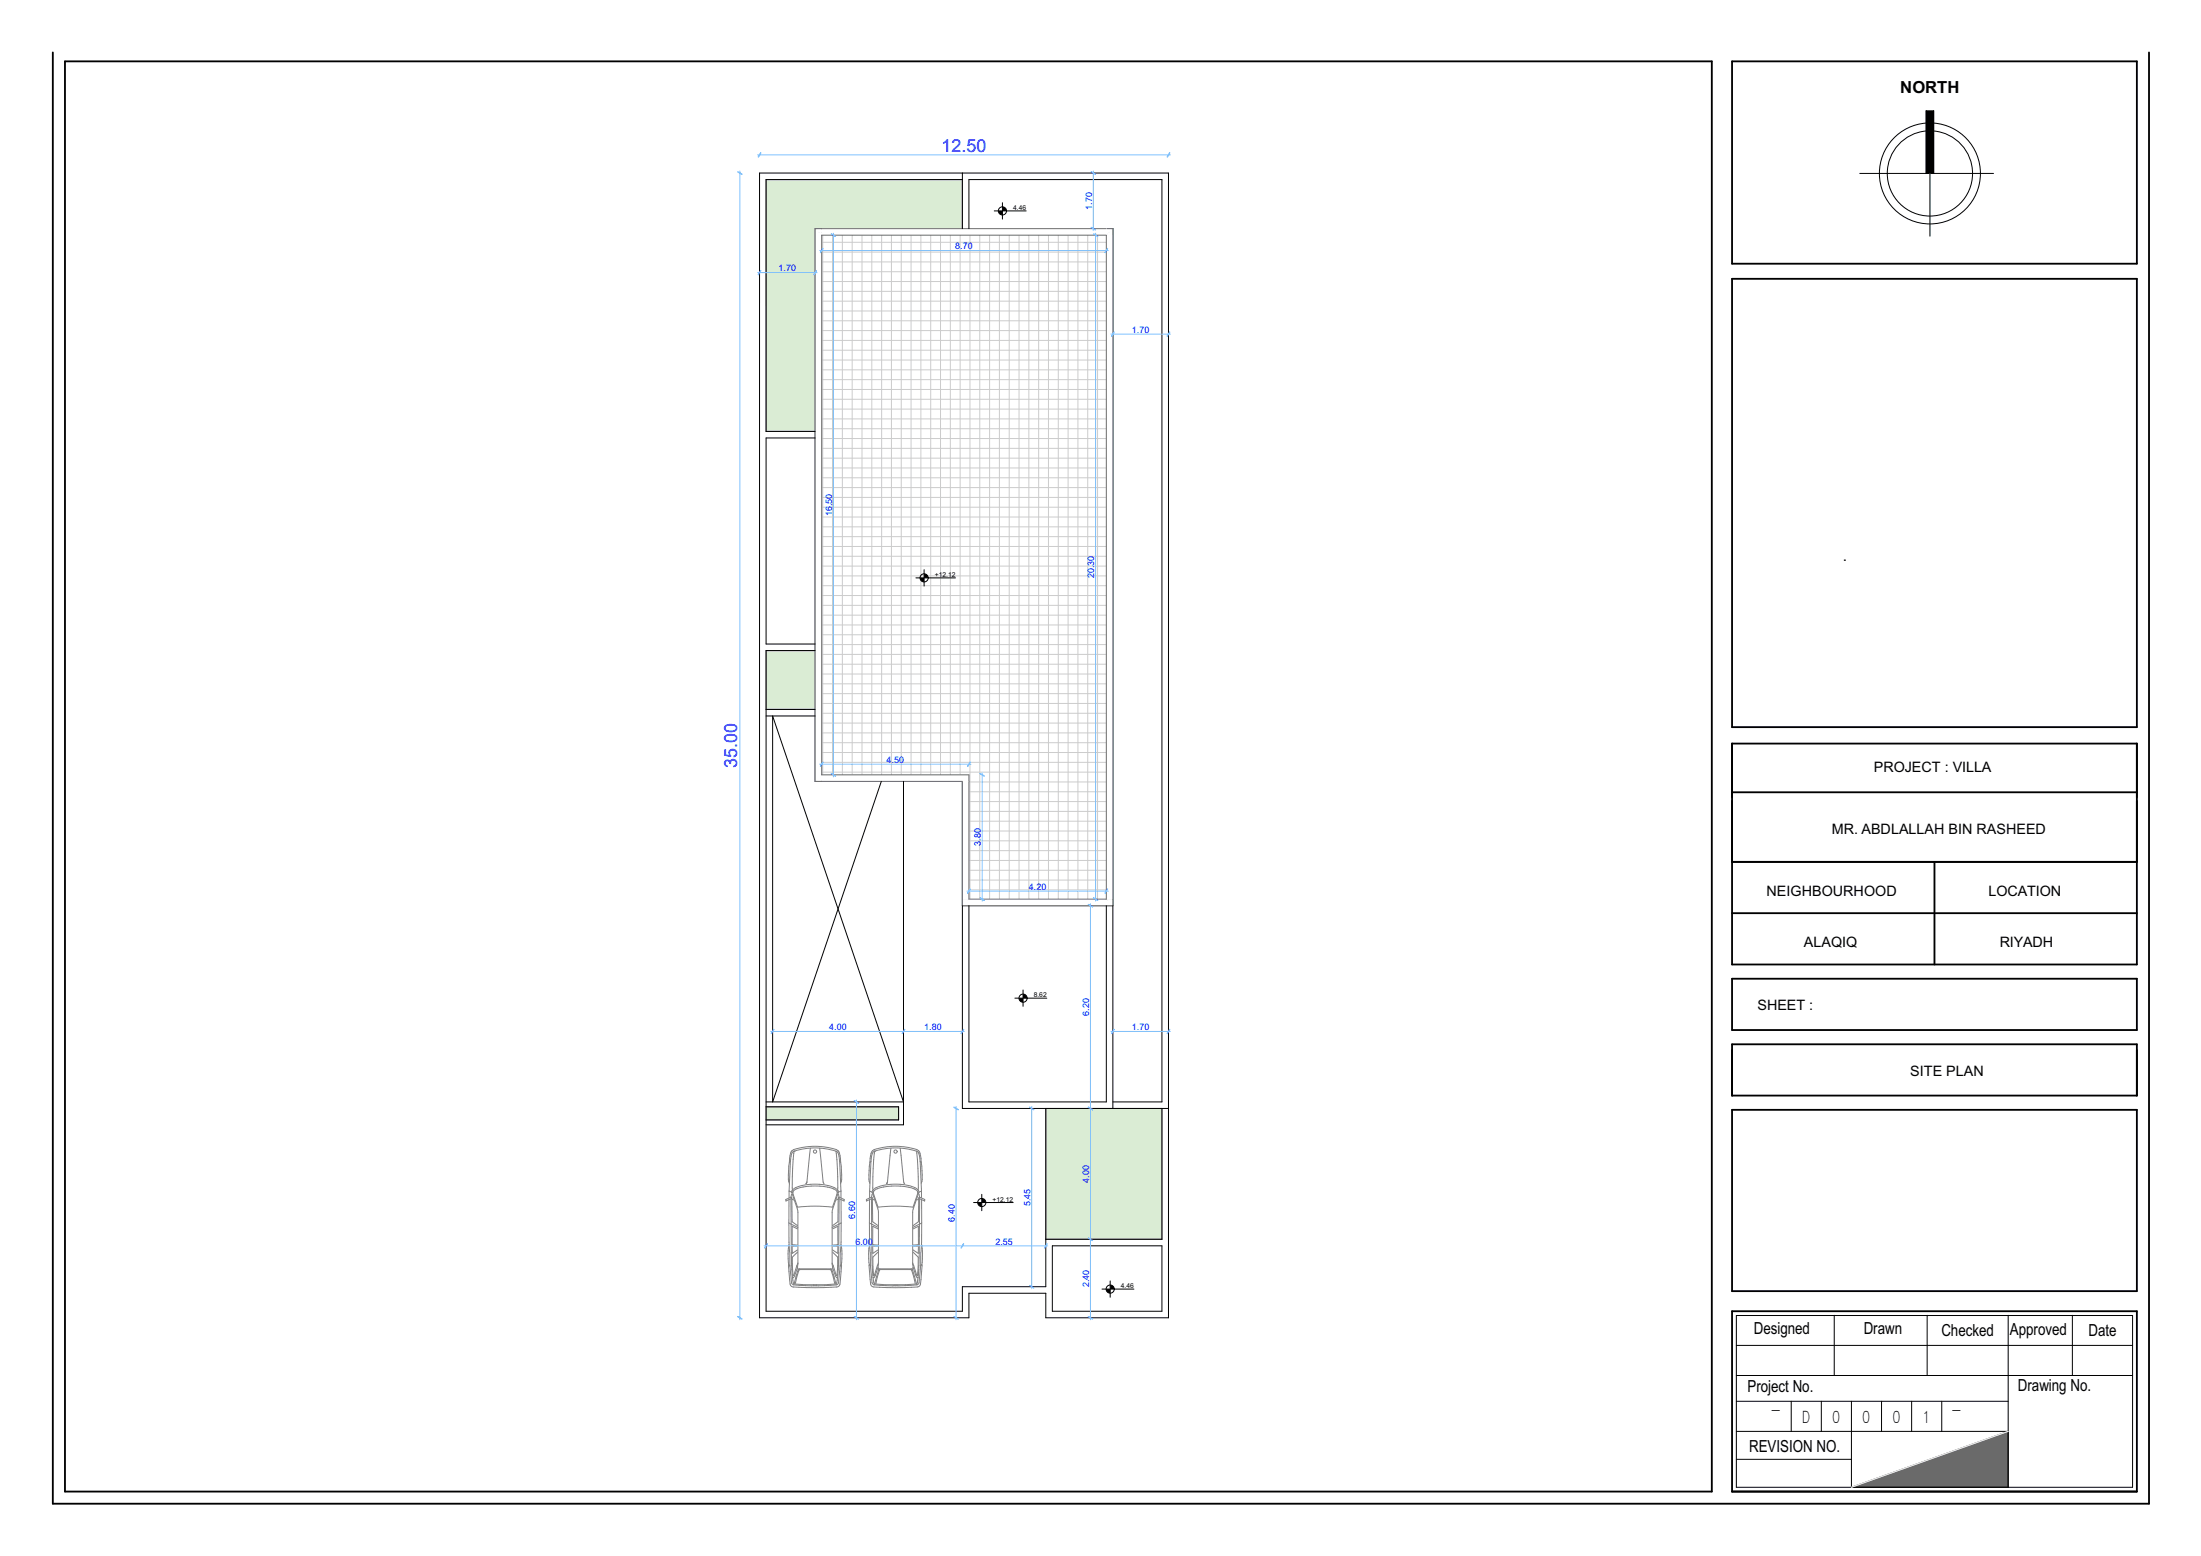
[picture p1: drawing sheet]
<svg xmlns="http://www.w3.org/2000/svg" width="420mm" height="297mm" viewBox="0 0 420 297" stroke-linecap="round" stroke-linejoin="round" font-family="sans-serif">
<path d="M353.3 283.9l29.9-10.7v10.7z" fill="#6a6a6a"/>
<path d="M367.6 21.2h1.4v11.9h-1.4zM353.3 283.9l29.9-10.7v10.7z" fill="none" stroke="#000" stroke-width=".19"/>
<path d="M367.6 21.2h1.4v11.9h-1.4z" fill-rule="evenodd" fill="#000"/>
<path d="M354.8 106.6h1.3v.9h-1.3z" fill-rule="evenodd" fill="#fff"/>
<g fill="none" stroke="#000" stroke-width=".35">
<path d="M10.1 10v277h400v-277M12.4 11.7h314.3v273h-314.3zM330.5 11.7h77.3v38.6h-77.3zM330.5 53.2h77.3v85.6h-77.3zM330.5 141.9h77.3v42.2h-77.3zM330.5 151.2h77.3M330.5 164.5h77.3M330.5 174.3h77.3M369.1 164.5v19.6M330.5 186.8h77.3v9.8h-77.3zM330.5 199.3h77.3v9.8h-77.3zM330.5 211.8h77.3v34.6h-77.3z"/>
<path d="M330.5 250.3h77.3v34.4h-77.3z"/>
</g>
<g fill="none" stroke="#000" stroke-width=".19">
<path d="M354.9 33.1h25.5M367.6 25a8.1 8.1 0 0 0-6.3 12.4 8.1 8.1 0 0 0 13.9 0 8.1 8.1 0 0 0-6.2-12.4M367.6 23.5a9.6 9.6 0 0 0-7.6 14.6 9.6 9.6 0 0 0 16.5 0 9.6 9.6 0 0 0-7.5-14.6M367.6 21.2v11.9M369 21.2v11.9M331.3 251.1h75.6v32.8h-75.6zM331.3 256.8h75.6M350 251.1v11.4M367.7 251.1v11.4M383.2 251.1v32.8M395.5 251.1v11.4M331.3 273.2h51.9"/>
<path d="M331.3 267.5h51.9M331.3 262.5h75.6M331.3 278.5h22M341.8 267.5v5.7M347.6 267.5v5.7M353.3 267.5v16.4M359 267.5v5.7M364.8 267.5v5.7M370.5 267.5v5.7"/>
</g>
<path d="M383.2 273.2l-29.9 10.7" fill="none" stroke="#e8e8e8" stroke-width=".19"/>
<path d="M368.3 33.1v12" fill="none" stroke="#186722" stroke-width=".25"/>
<!-- layer: 2D Drafting - General -->
<path d="M155.6 43.6h56.8v129.3h-28.8v-23.8h-28z" fill-rule="evenodd" fill="#fff"/>
<g fill="none" stroke="#ccc" stroke-width=".19">
<path d="M155.6 59.4h56.8M155.6 57.5h56.8M155.6 55.6h56.8M155.6 53.7h56.8M155.6 51.9h56.8M155.6 50h56.8M155.6 48.1h56.8M155.6 46.2h56.8M155.6 44.4h56.8M157 43.6v105.5M158.9 43.6v105.5M160.7 43.6v105.5"/>
<path d="M162.6 43.6v105.5M164.5 43.6v105.5M166.4 43.6v105.5M168.2 43.6v105.5M170.1 43.6v105.5M172 43.6v105.5M173.9 43.6v105.5M175.7 43.6v105.5M177.6 43.6v105.5M179.5 43.6v105.5M181.3 43.6v105.5M183.2 43.6v105.5"/>
<path d="M185.1 43.6v129.3M187 43.6v129.3M188.8 43.6v129.3M190.7 43.6v129.3M192.6 43.6v129.3M194.5 43.6v129.3M196.3 43.6v129.3M198.2 43.6v129.3M200.1 43.6v129.3M201.9 43.6v129.3M203.8 43.6v129.3M205.7 43.6v129.3"/>
<path d="M207.6 43.6v129.3M209.4 43.6v129.3M211.3 43.6v129.3M155.6 80h56.8M155.6 78.1h56.8M155.6 76.2h56.8M155.6 74.3h56.8M155.6 72.5h56.8M155.6 70.6h56.8M155.6 68.7h56.8M155.6 66.8h56.8M155.6 65h56.8"/>
<path d="M155.6 63.1h56.8M155.6 61.2h56.8M155.6 98.7h56.8M155.6 96.8h56.8M155.6 94.9h56.8M155.6 93.1h56.8M155.6 91.2h56.8M155.6 89.3h56.8M155.6 87.5h56.8M155.6 85.6h56.8M155.6 83.7h56.8M155.6 81.8h56.8"/>
<path d="M155.6 119.3h56.8M155.6 117.4h56.8M155.6 115.5h56.8M155.6 113.7h56.8M155.6 111.8h56.8M155.6 109.9h56.8M155.6 108.1h56.8M155.6 106.2h56.8M155.6 104.3h56.8M155.6 102.4h56.8M155.6 100.6h56.8M155.6 139.9h56.8"/>
<path d="M155.6 138h56.8M155.6 136.1h56.8M155.6 134.3h56.8M155.6 132.4h56.8M155.6 130.5h56.8M155.6 128.7h56.8M155.6 126.8h56.8M155.6 124.9h56.8M155.6 123h56.8M155.6 121.2h56.8M155.6 147.4h56.8M155.6 145.5h56.8"/>
<path d="M155.6 143.6h56.8M155.6 141.8h56.8M183.6 158.6h28.8M183.6 156.7h28.8M183.6 154.9h28.8M183.6 153h28.8M183.6 151.1h28.8M183.6 149.3h28.8M183.6 171.7h28.8M183.6 169.9h28.8M183.6 168h28.8M183.6 166.1h28.8"/>
<path d="M183.6 164.2h28.8M183.6 162.4h28.8M183.6 160.5h28.8"/>
</g>
<path d="M155.6 43.6h56.8v129.3h-28.8v-23.8h-28z" fill="none" stroke="#000" stroke-width=".19"/>
<path d="M146.2 34.3h37.4v9.3h-28v38.7h-9.4z" fill-rule="evenodd" fill="#daecd4"/>
<path d="M146.2 34.3h37.4v9.3h-28v38.7h-9.4z" fill="none" stroke="#7f7f7f" stroke-width=".19"/>
<path d="M199.6 211.6h22.1v24.9h-22.1z" fill-rule="evenodd" fill="#daecd4"/>
<path d="M199.6 211.6h22.1v24.9h-22.1z" fill="none" stroke="#7f7f7f" stroke-width=".19"/>
<path d="M146.2 211.3h25.3v2.5h-25.3z" fill-rule="evenodd" fill="#daecd4"/>
<path d="M146.2 211.3h25.3v2.5h-25.3z" fill="none" stroke="#7f7f7f" stroke-width=".19"/>
<path d="M146.2 124.2h9.3v11.2h-9.3z" fill-rule="evenodd" fill="#daecd4"/>
<path d="M146.2 124.2h9.3v11.2h-9.3z" fill="none" stroke="#7f7f7f" stroke-width=".19"/>
<!-- layer: Structural - Bearing -->
<path d="M155.6 43.6h56.8v129.3h-28.8v-23.8h-28z" fill="none" stroke="#71cebe" stroke-width=".19"/>
<g fill="#fff">
<path d="M155.6 43.6h1.2v1.3z"/>
<path d="M156.8 147.9v1.2h-1.2z"/>
<path d="M155.6 43.6l1.2 1.3h-1.2z"/>
<path d="M155.6 147.9h1.2l-1.2 1.2z"/>
<path d="M155.6 44.9h1.2v103h-1.2z" fill-rule="evenodd"/>
</g>
<path d="M156.8 43.6h-1.2v105.5h1.2M156.8 44.9v103" fill="none" stroke="#6a6a6a" stroke-width=".19"/>
<g fill="#fff">
<path d="M183.6 149.1l1.3-1.2v1.2z"/>
<path d="M183.6 147.9h1.3l-1.3 1.2z"/>
<path d="M156.8 147.9h26.8v1.2h-26.8z" fill-rule="evenodd"/>
</g>
<path d="M156.8 147.9h28.1v1.2M156.8 149.1h26.8" fill="none" stroke="#6a6a6a" stroke-width=".19"/>
<g fill="#fff">
<path d="M183.6 172.9l1.3-1.3v1.3z"/>
<path d="M183.6 171.6h1.3l-1.3 1.3z"/>
<path d="M183.6 149.1h1.3v22.5h-1.3z" fill-rule="evenodd"/>
</g>
<path d="M183.6 149.1v23.8h1.3M184.9 149.1v22.5" fill="none" stroke="#6a6a6a" stroke-width=".19"/>
<g fill="#fff">
<path d="M211.1 171.6h1.3v1.3z"/>
<path d="M211.1 171.6l1.3 1.3h-1.3z"/>
<path d="M184.9 171.6h26.2v1.3h-26.2z" fill-rule="evenodd"/>
</g>
<path d="M184.9 171.6h26.2M212.4 171.6v1.3h-27.5" fill="none" stroke="#6a6a6a" stroke-width=".19"/>
<g fill="#fff">
<path d="M211.1 43.6h1.3l-1.3 1.3z"/>
<path d="M212.4 43.6v1.3h-1.3z"/>
<path d="M211.1 44.9h1.3v126.7h-1.3z" fill-rule="evenodd"/>
</g>
<path d="M211.1 43.6h1.3v128M211.1 44.9v126.7" fill="none" stroke="#6a6a6a" stroke-width=".19"/>
<path d="M156.8 43.6h54.3v1.3h-54.3z" fill-rule="evenodd" fill="#fff"/>
<path d="M156.8 43.6h54.3M156.8 44.9h54.3" fill="none" stroke="#6a6a6a" stroke-width=".19"/>
<!-- layer: Interior - Furniture  -->
<path d="M151.1 219.6a11.8 11.8 0 0 1 8.8 0l.3 .6a21.8 21.8 0 0 1 .4 5.2l-.2 .5 .1 2.8 .6 .2v.3l-.6-.2v8.3a33.1 33.1 0 0 1-.2 7.9l-.3 .3a41.9 41.9 0 0 1-8.9 0l-.3-.4-.2-2.4a25.5 25.5 0 0 1 0-5.6v-8.1l-.6 .2v-.3l.6-.2v-2.8a12.7 12.7 0 0 1 .1-4.8l.1-.9z" fill-rule="evenodd" fill="#fff"/>
<g fill="none" stroke="#7f7f7f" stroke-width=".19">
<path d="M151.5 219.7h.1M151.5 219.7a13.2 13.2 0 0 1 8 0M151.5 219.7a.89 .89 0 0 0-.6 1l-.1 1M151.5 219.7l-.2 3.4-.1 4.1M154.6 219.2l-.6 6.4-.2 .3M156.4 219.2l.7 6.4 .2 .3M159.5 219.7a.89 .89 0 0 1 .6 1l.1 1M159.5 219.7l.3 3.4v4.1M150 228.9l.9-.4 .2 .1v.1l-1.1 .5zM150.5 237.6l-.1 1.7 .1 2.1M150.6 233.5l1.7 .8M150.6 229l.1 10"/>
<path d="M150.6 227.3l.5 .3M150.6 227.3v1.4M150.6 221.8l.1-1.2a1.32 1.32 0 0 1 1.3-1.3 12.4 12.4 0 0 1 7.9 .3l.3 .6 .2 1.6M150.6 221.8l-.1 1.7a4.8 4.8 0 0 0 .1 2.4M150.7 239.1v2.5l.3 3.2 .3 .4 .2 .1 .8-3M150.8 221.7l-.2 5.6M150.8 221.7l-.2 .1M150.9 228.8l.2 12.7 .2 2.8 .1 .6 .1 .1M151 227.9l-.1 .6M151.1 227.6l1.1 3.6 .1 9.9M151.1 227.6a2.64 2.64 0 0 1 2.3-1.4 10.3 10.3 0 0 1 6.1 .6l.4 .5 .1 .3M151.3 227.6l.9 2.8 3.3-.2 3.4 .2 .9-2.8"/>
<path d="M151.3 227.6h.1M151.4 229l-.3-.1 .1 4.3 1 .7M152.2 239l-1 1 .1 3.5 .2-.1 .6-1.8M152.2 234.6l-1-.5v3.4l1 .2M152.2 237.8l-1 .1v1.3l1-.6M158.9 239l1 1-.2 3.5-.1-.1-.6-1.8M158.9 234.6l1-.5v3.4l-1 .2M158.9 237.8l1 .1v1.3l-1-.6M159.6 229l.3-.1v4.3l-1 .7M159.8 227.6a.96 .96 0 0 0-1-.8 11 11 0 0 0-7.2 .4l-.3 .4M159.8 227.6h.1M160 228.6l.1-.1 1 .4v.3l-1.1-.5z"/>
<path d="M160 227.6l-1.2 3.6v9.9M160 227.9l.1 .6M160.1 228.8l-.1 10.3-.2 4.8M160.2 221.7l.3 5.6M160.2 221.7l.2 .1M160.3 239.1v2.5l-.3 3.2-.1 .2-.3 .3-.9-3M160.4 221.8l.2 1.7a4.8 4.8 0 0 1-.2 2.4M160.5 227.3v1.3M160.5 227.3l-.5 .3M160.5 229l-.1 10M160.5 233.5l-1.7 .8M160.5 237.6l.2 1.7-.2 2.1"/>
<path d="M150.5 241.4l.3 3.7M150.5 241.4l.2 .3M150.8 245.1l.3 .5a44.8 44.8 0 0 0 8.9 0l.3-.5M151.6 245.3a51.1 51.1 0 0 0 7.9 0M151.6 245.1l2 .1h3.8l2-.1M151.8 245l.6-2.5 .3-.2 5.9 .1 .7 2.6M152.2 241.9l-.6 1.6-.2 .4h-.1M152.2 241.9l.1 .4M152.3 241.1l-.1 .8M152.3 241.1l-.2 .5M155.3 245.2l-.1 .2M155.8 245.2v.2"/>
<path d="M158.5 242.2l.2 .1M158.6 242.2h-6.1l-.2 .1M158.8 241.1l.1 .8M158.8 241.1l.2 .5M158.9 241.9l.5 1.6 .2 .4h.2M158.9 241.9l-.2 .4M159.8 243.9l-.1 1-.2 .1M160.5 241.4l-.2 3.7M160.5 241.4l-.2 .3"/>
<circle cx="155.5" cy="219.8" r=".31"/>
</g>
<path d="M166.5 219.6a11.8 11.8 0 0 1 8.8 0l.3 .6a21.7 21.7 0 0 1 .3 5.2l-.1 .5v2.8l.7 .2-.1 .3-.5-.2-.1 8.3a33.1 33.1 0 0 1-.2 7.9l-.2 .3a41.9 41.9 0 0 1-9 0l-.3-.4-.2-2.4a25.5 25.5 0 0 1 0-5.6v-8.1l-.6 .2v-.3l.6-.2 .1-2.8a12.7 12.7 0 0 1 0-4.8l.2-.9z" fill-rule="evenodd" fill="#fff"/>
<g fill="none" stroke="#7f7f7f" stroke-width=".19">
<path d="M166.9 219.7h.1M166.9 219.7a13.2 13.2 0 0 1 8 0M166.9 219.7a.89 .89 0 0 0-.6 1l-.1 1M166.9 219.7l-.3 3.4v4.1M170 219.2l-.7 6.4-.1 .3M171.8 219.2l.6 6.4 .2 .3M174.9 219.7a.89 .89 0 0 1 .6 1l.1 1M174.9 219.7l.3 3.4v4.1M165.3 228.9l1-.4 .1 .1 .1 .1-1.2 .5zM165.9 237.6l-.2 1.7 .2 2.1M165.9 233.5l1.7 .8M165.9 229l.1 10"/>
<path d="M165.9 227.3l.5 .3M165.9 227.3v1.4M166 221.8l.1-1.2a1.32 1.32 0 0 1 1.3-1.3 12.4 12.4 0 0 1 7.9 .3l.3 .6 .2 1.6M166 221.8l-.2 1.7a4.8 4.8 0 0 0 .2 2.4M166.1 239.1v2.5l.3 3.2 .2 .4 .2 .1 .9-3M166.2 221.7l-.3 5.6M166.2 221.7l-.2 .1M166.3 228.8l.1 12.7 .3 2.8v.6l.2 .1M166.4 227.9l-.1 .6M166.4 227.6l1.2 3.6v9.9M166.4 227.6a2.64 2.64 0 0 1 2.4-1.4 10.3 10.3 0 0 1 6.1 .6l.4 .5 .1 .3M166.5 228.9l.3 .1"/>
<path d="M166.5 228.9v4.3l1 .7M166.6 227.6l1 2.8 3.3-.2 3.3 .2 .9-2.8M166.6 227.6h.1M167.5 239l-.9 1 .1 3.5 .2-.1 .5-1.8M167.5 234.6l-1-.5v3.4l1 .2M167.5 237.8l-1 .1 .1 1.3 .9-.6M174.3 239l.9 1-.1 3.5-.2-.1-.5-1.8M174.3 234.6l.9-.5 .1 3.4-1 .2M174.3 237.8l1 .1-.1 1.3-.9-.6M175 229l.3-.1v4.3l-1 .7M175.1 227.6a.96 .96 0 0 0-.9-.8 11 11 0 0 0-7.3 .4l-.3 .4M175.1 227.6h.1"/>
<path d="M175.3 228.6l.2-.1 1 .4-.1 .3-1.1-.5zM175.4 227.6l-1.2 3.6v9.9M175.4 227.9l.1 .6M175.5 228.8l-.1 10.3-.2 4.8M175.6 221.7l.2 5.6M175.6 221.7l.2 .1M175.7 239.1v2.5l-.3 3.2-.1 .2-.4 .3-.8-3M175.8 221.8l.1 1.7a4.8 4.8 0 0 1-.1 2.4M175.8 227.3v1.3M175.8 227.3l-.4 .3M175.9 229l-.2 10M175.9 233.5l-1.7 .8"/>
<path d="M175.9 237.6l.1 1.7-.1 2.1M165.9 241.4l.2 3.7M165.9 241.4l.2 .3M166.1 245.1l.3 .5 .3 .1 4.2 .1M166.9 245.3l4 .1M167 245.1l2 .1h3.8l2-.1M167.1 245l.7-2.5 .3-.2 5.8 .1 .7 2.6M167.5 241.9l-.5 1.6-.2 .4h-.2M167.5 241.9l.2 .4M167.6 241.1l-.1 .8M167.6 241.1l-.2 .5M170.6 245.2v.2"/>
<path d="M171.2 245.2v.2M173.9 242.2l.2 .1M173.9 242.2h-6l-.2 .1M174.2 241.1v.8M174.2 241.1l.2 .5M174.2 241.9l.6 1.6 .2 .4h.2M174.2 241.9l-.1 .4M174.9 245.3l-4 .1M175.2 243.9l-.2 1-.1 .1M175.6 245.1l-.3 .5-.3 .1-4.1 .1M175.9 241.4l-.3 3.7M175.9 241.4l-.2 .3"/>
<circle cx="170.9" cy="219.8" r=".31"/>
</g>
<!-- layer: HORDI -->
<g fill="none" stroke="#000" stroke-width=".19">
<path d="M144.9 33h78.1v218.5h-23.4v-4.7h-14.7v4.7h-40zM183.6 33v10.6M183.6 34.3h-37.4v48h9.4M184.9 43.6v-9.3h36.8v176h-9.3M155.6 83.6h-9.4v39.3h9.3M146.2 136.7h9.4M146.2 135.4h9.4M147.4 136.7l25 73.6h-26.2M147.4 136.7v73.6l20.8-61.2M155.5 124.2h-9.3v126.1h37.4v-4.7h16v-34M172.4 149.1v65.6h-26.2M183.6 172.9v38.7h39.4"/>
<path d="M184.9 172.9v37.4h26.2v-37.4M212.4 172.9v38.7M146.2 211.3h25.3v2.5h-25.3M221.7 211.6v24.9h-22.1M200.8 237.8h20.9v12.5h-20.9z"/>
</g>
<!-- layer: Dimensioning - General -->
<g fill="none" stroke="#80c2ff" stroke-width=".19">
<path d="M141.2 32.6v219.3M144.6 29.6h78.8M208.6 32.6v11.4M144.6 52h11.3M156.4 47.8h55.1M159 44.5v103.8M209.1 44.5v127.5M212 63.8h11.4M156.4 145.9h28.9M187.4 147.5v24.5M184.5 170.1h27M208.1 172.5v79.4"/>
<path d="M147.1 196.9h36.9M212 196.9h11.4M163.4 209.9v42M182.4 211.2v40.7M196.9 211.2v34.8M145.8 237.8h54.1"/>
</g>
<g fill="none" stroke="#40a5ff" stroke-width=".25">
<path d="M140.8 32.8l.8 .5M145.2 29.2l-.5 .8M208.2 32.8l.8 .5M223.2 29.2l-.5 .8M145.2 51.6l-.5 .8M155.8 51.6l-.5 .8M157 47.4l-.4 .8M158.6 44.7l.8 .4M208.2 43.4l.8 .5M208.7 44.7l.8 .4M211.3 47.4l-.4 .8M212.6 63.4l-.5 .8"/>
<path d="M223.2 63.4l-.5 .8M157 145.5l-.4 .8M158.6 147.7l.8 .4M185.1 145.5l-.4 .8M187 147.7l.8 .4M185.1 169.7l-.4 .8M187 171.4l.8 .4M207.7 172.6l.8 .5M208.7 171.4l.8 .4M211.3 169.7l-.4 .8M147.7 196.5l-.5 .8M172.6 196.5l-.4 .8"/>
<path d="M183.9 196.5l-.5 .8M212.6 196.5l-.5 .8M223.2 196.5l-.5 .8M163 210.1l.8 .5M182 211.4l.8 .4M196.5 211.4l.8 .4M207.7 211.4l.8 .4M146.4 237.4l-.4 .8M183.9 237.4l-.5 .8M199.8 237.4l-.5 .8M207.7 236.3l.8 .5M140.8 251.3l.8 .5"/>
<path d="M163 251.3l.8 .5M182 251.3l.8 .5M196.5 245.4l.8 .4M207.7 251.3l.8 .5"/>
</g>
<g fill="none" stroke="#000" stroke-width=".19">
<path d="M191.3 38.7v3.1M189.7 40.3h6.1M174.8 110.3h7.5M176.3 108.7v3.2M193.7 190.5h6.1M195.2 189v3.1M185.8 229.5h7.5M187.3 228v3.1M210.3 246.1h6.1M211.8 244.5v3.1"/>
<circle cx="191.3" cy="40.3" r=".78"/>
<circle cx="176.3" cy="110.3" r=".78"/>
<circle cx="195.2" cy="190.5" r=".78"/>
<circle cx="187.3" cy="229.5" r=".78"/>
<circle cx="211.8" cy="246.1" r=".78"/>
</g>
<g fill="#000">
<path d="M191.3 39.5a.78 .78 0 0 1 .8 .8h-.8z" fill-rule="evenodd"/>
<path d="M190.5 40.3h.8v.7a.78 .78 0 0 1-.8-.7z" fill-rule="evenodd"/>
<path d="M176.3 109.5a.78 .78 0 0 1 .8 .8h-.8z" fill-rule="evenodd"/>
<path d="M175.6 110.3h.7v.8a.78 .78 0 0 1-.7-.8z" fill-rule="evenodd"/>
<path d="M195.2 189.7a.78 .78 0 0 1 .8 .8h-.8z" fill-rule="evenodd"/>
<path d="M194.4 190.5h.8v.8a.78 .78 0 0 1-.8-.8z" fill-rule="evenodd"/>
<path d="M187.3 228.8a.78 .78 0 0 1 .8 .7h-.8z" fill-rule="evenodd"/>
<path d="M186.6 229.5h.7v.8a.78 .78 0 0 1-.7-.8z" fill-rule="evenodd"/>
<path d="M211.8 245.3a.78 .78 0 0 1 .8 .8h-.8z" fill-rule="evenodd"/>
<path d="M211.1 246.1h.7v.7a.78 .78 0 0 1-.7-.7z" fill-rule="evenodd"/>
</g>
<g font-size="3.4" fill="#00f">
<text x="179.7" y="29.1">12.50</text>
<text x="140.7" y="146.6" transform="rotate(-90 140.7 146.6)">35.00</text>
</g>
<g font-size="3.2">
<text x="362.6" y="17.8">NORTH</text>
<text x="334.7" y="254.6">Designed</text>
<text x="355.6" y="254.7">Drawn</text>
<text x="370.5" y="255">Checked</text>
<text x="383.5" y="254.7">Approved</text>
<text x="398.5" y="255">Date</text>
<text x="333.5" y="265.6">Project No.</text>
<text x="385.1" y="265.5">Drawing No.</text>
<text x="333.8" y="277.1">REVISION NO.</text>
</g>
<g font-size="3.1">
<text x="337.8" y="270.3">-</text>
<text x="343.8" y="271.6">D</text>
<text x="349.5" y="271.6">0</text>
<text x="355.3" y="271.6">0</text>
<text x="361" y="271.6">0</text>
<text x="366.8" y="271.6">1</text>
<text x="372.3" y="270.3">-</text>
</g>
<g font-size="2.7">
<text x="357.6" y="147.4">PROJECT : VILLA</text>
<text x="349.6" y="159.3">MR. ABDLALLAH BIN RASHEED</text>
<text x="337.1" y="170.9">NEIGHBOURHOOD</text>
<text x="379.5" y="170.9">LOCATION</text>
<text x="344.2" y="180.7">ALAQIQ</text>
<text x="381.6" y="180.7">RIYADH</text>
<text x="335.4" y="192.7">SHEET :</text>
<text x="364.5" y="205.4">SITE PLAN</text>
</g>
<text font-size="2.1" x="351.8" y="107.1">.</text>
<g font-size="1.7" fill="#00f">
<text x="208.4" y="40" transform="rotate(-90 208.4 40)">1.70</text>
<text x="182.3" y="47.6">8.70</text>
<text x="148.6" y="51.8">1.70</text>
<text x="216" y="63.5">1.70</text>
<text x="158.8" y="98.5" transform="rotate(-90 158.8 98.5)">16.50</text>
<text x="208.8" y="110.4" transform="rotate(-90 208.8 110.4)">20.30</text>
<text x="169.2" y="145.6">4.50</text>
<text x="187.2" y="161.4" transform="rotate(-90 187.2 161.4)">3.80</text>
<text x="196.3" y="169.8">4.20</text>
<text x="158.3" y="196.6">4.00</text>
<text x="176.4" y="196.6">1.80</text>
<text x="207.8" y="193.9" transform="rotate(-90 207.8 193.9)">6.20</text>
<text x="216" y="196.6">1.70</text>
<text x="207.8" y="225.7" transform="rotate(-90 207.8 225.7)">4.00</text>
<text x="163.2" y="232.6" transform="rotate(-90 163.2 232.6)">6.60</text>
<text x="182.2" y="233.2" transform="rotate(-90 182.2 233.2)">6.40</text>
<text x="196.6" y="230.3" transform="rotate(-90 196.6 230.3)">5.45</text>
<text x="163.2" y="237.6">6.00</text>
<text x="189.9" y="237.6">2.55</text>
<text x="207.8" y="245.7" transform="rotate(-90 207.8 245.7)">2.40</text>
</g>
<text font-size="1.4" fill="#fff" x="9.9" y="287.2">GSPublisherVersion 0.0.100.100</text>
<g font-size="1.3">
<text x="193.3" y="40.1">4.46</text>
<text x="178.4" y="110.1">+12.12</text>
<text x="197.3" y="190.3">8.62</text>
<text x="189.4" y="229.3">+12.12</text>
<text x="213.9" y="245.9">4.46</text>
</g>
</svg>
